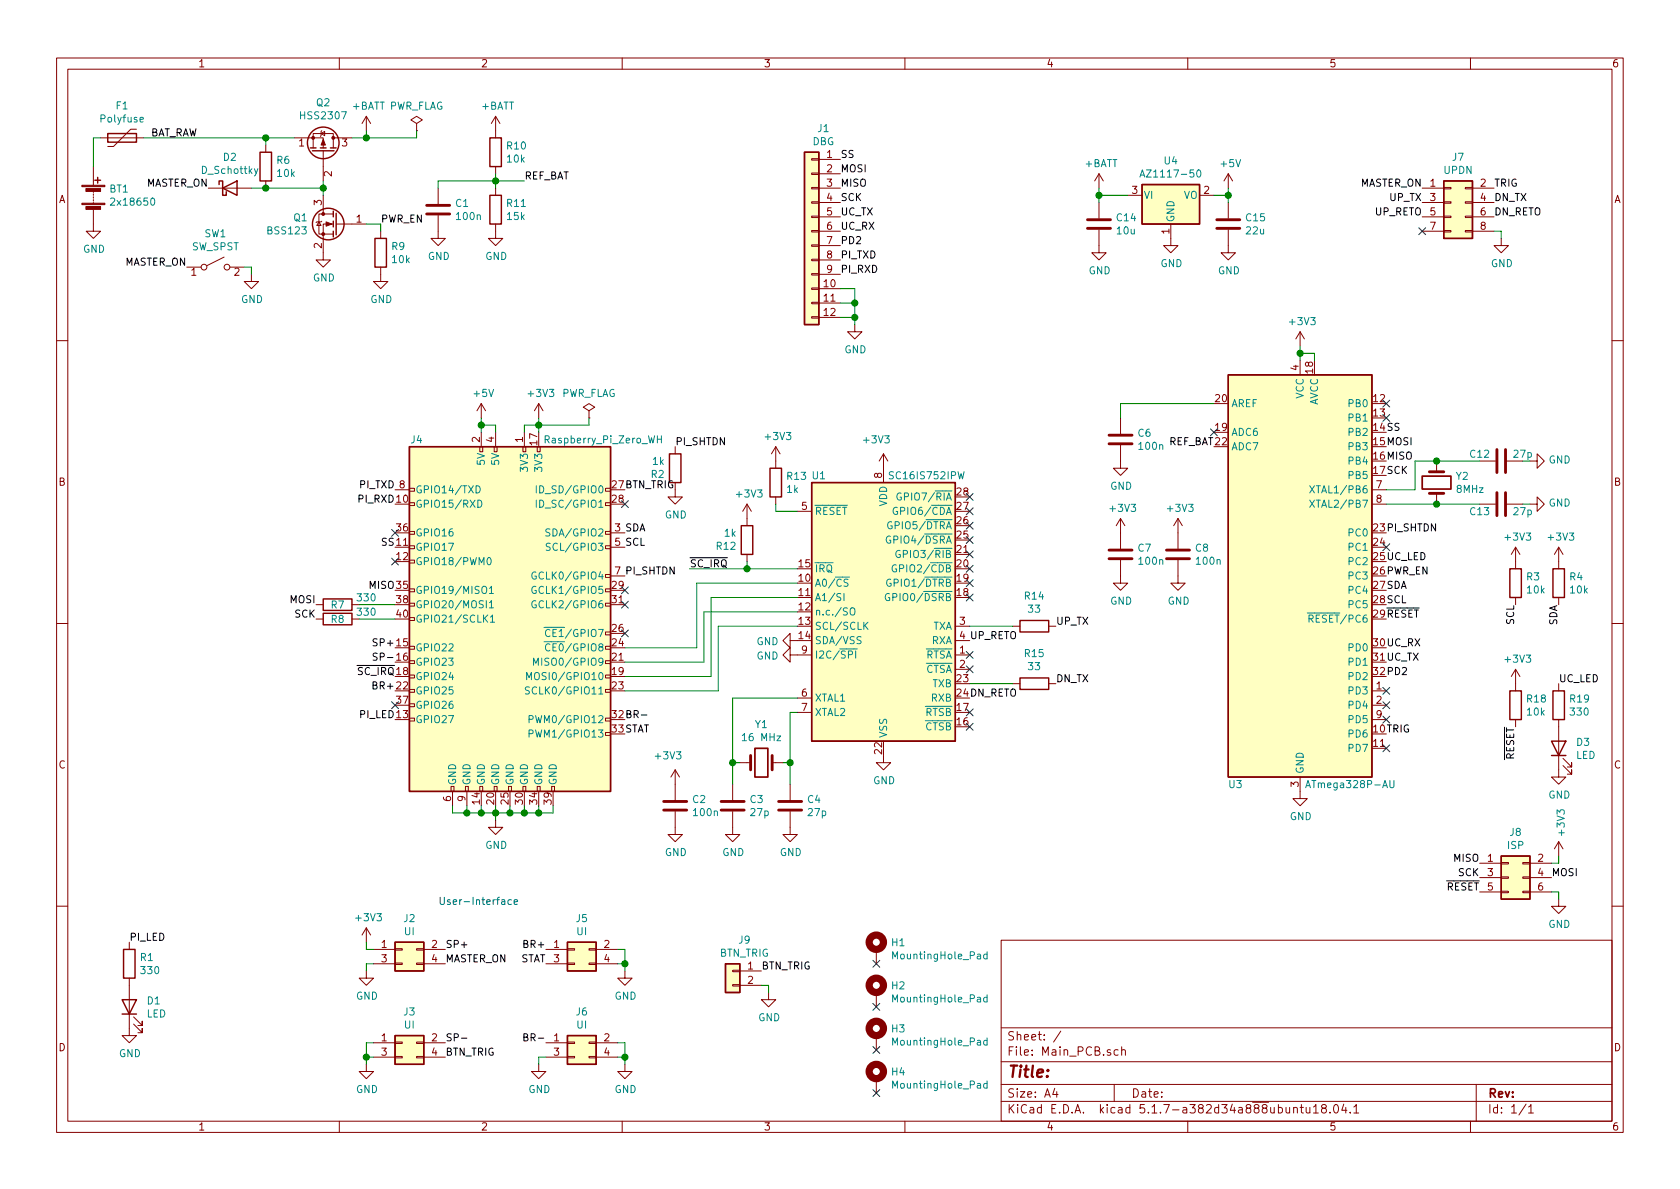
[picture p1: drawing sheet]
<svg xmlns="http://www.w3.org/2000/svg" width="297mm" height="210mm" viewBox="0 0 297 210" stroke-linecap="round" stroke-linejoin="round" font-family="sans-serif">
<g fill="none" stroke="#840000" stroke-width=".18">
<path d="M10 10.3h277v189.9h-277zM12 12.2h273v186.1h-273zM60 10.3v1.9M110 10.3v1.9M160 10.3v1.9M210 10.3v1.9M260 10.3v1.9M16.5 37.1v3.8h1.3l-1.3 1.3-1.3-1.3h1.3M16.5 29.5v3.3M16.5 33.8v.2M16.5 34.3v.2M16.5 34.8v.2"/>
<path d="M16.5 35.3v.3M16.5 35.8v.3M17.8 24.4h7.6M24.1 22.9h-1l-3 3h-1.1M36.8 33.3h7.6M47 25.6v1.3M47 32v1.3M52.1 24.4h5v1.8M55.4 26.2v-2.6h3.5v2.6M56.4 39.2l.4 .7h-.8zM56.8 23.6l.6-.4v.8zM56.9 23.1l-.1 .1v.8l-.2 .1"/>
<path d="M56.9 39.1l-.1 .1h-.8l-.1 .2M57.1 26.7v5.3M57.1 34.5v3.3M58.9 39.6h-1.8v6.4h1.3l-1.3 1.2-1.2-1.2h1.2M58.9 37.8h-2.5v3.6h2.5M58.9 24.4h3.3M59.4 39.6h5.4M64.8 20.6v2.5M64.8 20.6l-.8 1.2M64.8 20.6l.7 1.2M73.7 21.8l1-.6-1-.6-1.1 .6 1.1 .6v1.3M73.7 23.1h.1"/>
<path d="M77.5 38.1v4.1h1.2l-1.2 1.2-1.3-1.2h1.3M77.5 33.3v2.8M87.6 39.6v2.6h1.3l-1.3 1.2-1.2-1.2h1.2M87.6 20.6v3.8M87.6 29.5v1.2M87.6 33.3v1.2M87.6 20.6l-.7 1.2M87.6 20.6l.8 1.2M143.5 38.2h1.3v.3h-1.3zM143.5 35.7h1.3v.2h-1.3zM143.5 33.1h1.3v.3h-1.3zM143.5 30.6h1.3v.3h-1.3z"/>
<path d="M143.5 28.1h1.3v.2h-1.3zM144.8 33.3h3.8M144.8 35.8h3.8M144.8 38.3h3.8M144.8 28.2h3.8M144.8 30.7h3.8M194.3 30.7l-.8 1.3M194.3 30.7v2.6M194.3 35.8v2.8M194.3 30.7l.8 1.3M199.4 34.5h2.5M207 39.6v3.8h1.3l-1.3 1.3-1.3-1.3h1.3"/>
<path d="M212.1 34.5h2.5M217.2 30.7l-.8 1.3M217.2 30.7v2.6M217.2 35.8v2.8M217.2 30.7l.7 1.3M251.5 33.3h3.8M251.5 35.8h3.8M251.5 38.3h3.8M255.3 38.2h1.2v.3h-1.2zM255.3 33.1h1.2v.3h-1.2zM255.3 35.7h1.2v.2h-1.2zM259.1 38.2h1.2v.3h-1.2z"/>
<path d="M259.1 33.1h1.2v.3h-1.2zM259.1 35.7h1.2v.2h-1.2zM260.3 33.3h3.9M260.3 35.8h3.9M260.3 38.3h3.9M33 47.2h2.6M39.6 45.5l-3 1.5M40.6 47.2h2.6M44.4 48.5v1.3h1.3l-1.3 1.2-1.2-1.2h1.2M67.3 47.2v2.6h1.3l-1.3 1.2-1.3-1.2h1.3M67.3 40.9v1.3M143.5 45.8h1.3v.3h-1.3z"/>
<path d="M143.5 48.4h1.3v.2h-1.3zM143.5 50.9h1.3v.3h-1.3zM143.5 53.5h1.3v.2h-1.3zM143.5 56h1.3v.3h-1.3zM143.5 43.3h1.3v.3h-1.3zM143.5 40.8h1.3v.2h-1.3zM144.8 40.9h3.8M144.8 51h3.8M144.8 53.6h3.8M144.8 56.1h3.8M144.8 43.4h3.8M144.8 46h3.8"/>
<path d="M144.8 48.5h3.8M151.1 57.4v1.3h1.3l-1.3 1.2-1.2-1.2h1.2M194.3 40.6v4.1h1.3l-1.3 1.3-1.3-1.3h1.3M217.2 40.6v4.1h1.2l-1.2 1.3-1.3-1.3h1.3M229.9 58.7v2.5M229.9 58.7l-.8 1.2M229.9 58.7l.7 1.2M251.5 40.9h3.8M255.3 40.8h1.2v.2h-1.2zM259.1 40.8h1.2v.2h-1.2zM260.3 40.9h3.9M265.4 42.2v1.2h1.3l-1.3 1.3-1.2-1.3h1.2"/>
<path d="M10 60.2h2M84.8 79h.5v.9h-.5zM85.1 71.4l-.8 1.2M85.1 71.4v2.5M85.1 76.4v2.6M85.1 71.4l.8 1.2M87.4 79h.5v.9h-.5zM87.6 76.4v2.6M92.5 79h.5v.9h-.5zM92.7 76.4v2.6M95 79h.5v.9h-.5zM95.2 71.4l-.7 1.2"/>
<path d="M95.2 71.4v2.5M95.2 71.4l.8 1.2M104.1 72.6l1.1-.6-1.1-.6-1 .6 1 .6v1.3M104.1 73.9h.1M119.4 79v1.3M137.2 79l-.8 1.3M137.2 79v3.8M137.2 79l.7 1.3M198.1 78.7v4.1h1.3l-1.3 1.3-1.3-1.3h1.3M198.1 73.9v2.8M229.9 63.7v2.6M285 60.2h2"/>
<path d="M69.8 86.6h2.6M72.4 99.1h.9v.5h-.9zM72.4 96.5h.9v.5h-.9zM72.4 94h.9v.5h-.9zM72.4 88.9h.9v.5h-.9zM72.4 86.4h.9v.5h-.9zM107.1 96.5h.8v.5h-.8zM107.1 94h.8v.5h-.8zM107.1 88.9h.8v.5h-.8zM107.1 86.4h.8v.5h-.8zM107.9 94.2h2.6M107.9 96.8h2.6"/>
<path d="M119.4 86.6v1.3h1.2l-1.2 1.2-1.3-1.2h1.3M132.1 89.1l-.8 1.3M132.1 89.1v3.9M132.1 98v1.3M132.1 89.1l.7 1.3M137.2 87.9v1.2M141 90.4h2.5M156.2 80.3l-.8 1.2M156.2 80.3v5M156.2 80.3l.8 1.2M198.1 99.1v4h1.3l-1.3 1.3-1.3-1.3h1.3M198.1 91.7v5.3"/>
<path d="M198.1 91.7l-.7 1.3M198.1 91.7l.8 1.3M208.3 99.1v4h1.2l-1.2 1.3-1.3-1.3h1.3M208.3 91.7l-.8 1.3M208.3 91.7v5.3M208.3 91.7l.7 1.3M242.6 86.6h2.5M242.6 89.1h2.5M254 81.5v1.9M254 87.2v1.9M261.6 89.1h2.8M261.6 81.5h2.8"/>
<path d="M266.4 89.1h2.8M266.4 81.5h2.8M268 96.8l-.8 1.2M268 96.8v3.8M268 96.8l.7 1.2M270.5 81.5h1.3v-1.2l1.2 1.2-1.2 1.3v-1.3M270.5 89.1h1.3v-1.2l1.2 1.2-1.2 1.3v-1.3M275.6 96.8v3.8M275.6 96.8l-.8 1.2M275.6 96.8l.8 1.2M10 110.3h2M55.9 109.5h1.2"/>
<path d="M55.9 106.9h1.2M62.2 109.5h1.3M62.2 106.9h1.3M72.4 119.4h.9v.5h-.9zM72.4 116.8h.9v.5h-.9zM72.4 114.3h.9v.5h-.9zM72.4 109.2h.9v.5h-.9zM72.4 106.7h.9v.5h-.9zM72.4 104.1h.9v.5h-.9zM107.1 119.4h.8v.5h-.8zM107.1 116.8h.8v.5h-.8zM107.1 114.3h.8v.5h-.8z"/>
<path d="M107.1 111.8h.8v.5h-.8zM107.1 106.7h.8v.5h-.8zM107.1 104.1h.8v.5h-.8zM107.1 101.6h.8v.5h-.8zM107.9 101.8h2.6M139.7 113.3v-1.3l-1.3 1.3 1.3 1.2v-1.2h1.3M139.7 115.8v-1.3l-1.3 1.3 1.3 1.3v-1.3h3.8M168.9 110.7h2.5M168.9 115.8h2.5M168.9 118.4h2.5M168.9 113.3h2.5M179.1 110.7h1.2"/>
<path d="M185.4 110.7h1.3M268 105.7v1.2M268 118.4v3.8M268 118.4l-.8 1.2M268 118.4l.7 1.2M275.6 105.7v1.2M285 110.3h2M72.4 127h.9v.5h-.9zM72.4 124.5h.9v.5h-.9zM72.4 121.9h.9v.5h-.9zM79.8 139.1h.5v.8h-.5zM80 139.9v2.6"/>
<path d="M82.3 139.1h.5v.8h-.5zM82.5 139.9v2.6M84.8 139.1h.5v.8h-.5zM87.4 139.1h.5v.8h-.5zM89.9 139.1h.5v.8h-.5zM92.5 139.1h.5v.8h-.5zM95 139.1h.5v.8h-.5zM97.5 139.1h.5v.8h-.5zM107.1 129.5h.8v.5h-.8zM107.1 127h.8v.5h-.8zM107.1 121.9h.8v.5h-.8zM119.4 136.1v5.4"/>
<path d="M119.4 136.1l-.8 1.3M119.4 136.1l.7 1.3M129.5 138.7v2.8M130.8 134.9h1.9M136.5 134.9h1.9M139.7 138.7v2.8M141 123.4h2.5M141 126h2.5M156.2 133.6v1.3h1.3l-1.3 1.2-1.3-1.2h1.3M179.1 120.9h1.2M185.4 120.9h1.3M229.9 137.4v3.8h1.2l-1.2 1.3-1.3-1.3h1.3"/>
<path d="M242.6 122.2h2.5M242.6 124.7h2.5M242.6 127.2h2.5M268 127.2v1.3M275.6 127.2v10.2h1.3l-1.3 1.3-1.3-1.3h1.3M275.6 120.9v1.3M276.4 135.4l1.5 1.5v-.8v.8h-.8M276.4 134.1l1.5 1.5v-.7v.7h-.8M87.6 145v1.3h1.3l-1.3 1.3-1.2-1.3h1.2M119.4 143.5v4.1h1.2l-1.2 1.2-1.3-1.2h1.3M129.5 143.5v4.1h1.3l-1.3 1.2-1.2-1.2h1.2M139.7 143.5v4.1h1.3l-1.3 1.2-1.3-1.2h1.3"/>
<path d="M261.6 152.6h3.8M261.6 155.2h3.8M261.6 157.7h3.8M265.4 157.6h1.3v.3h-1.3zM265.4 152.5h1.3v.3h-1.3zM265.4 155.1h1.3v.2h-1.3zM269.2 157.6h1.3v.3h-1.3zM269.2 152.5h1.3v.3h-1.3zM269.2 155.1h1.3v.2h-1.3zM270.5 152.6h3.8M270.5 155.2h3.8M270.5 157.7h3.8"/>
<path d="M275.6 159v1.3h1.3l-1.3 1.2-1.3-1.2h1.3M275.6 148.8v2.6M275.6 148.8l-.8 1.3M275.6 148.8l.8 1.3M10 160.2h2M22.9 173v10.1h1.2l-1.2 1.3-1.3-1.3h1.3M22.9 166.6v1.3M23.6 179.8l1.5 1.6v-.8v.8h-.7M64.8 171.7v1.3h1.2l-1.2 1.2-1.3-1.2h1.3M64.8 164.1l-.8 1.2M64.8 164.1v2.5M64.8 164.1l.7 1.2"/>
<path d="M66 167.9h3.8M66 170.4h3.8M69.8 170.3h1.3v.3h-1.3zM69.8 167.8h1.3v.2h-1.3zM73.7 170.3h1.2v.3h-1.2zM73.7 167.8h1.2v.2h-1.2zM74.9 167.9h3.8M74.9 170.4h3.8M96.5 167.9h3.8M96.5 170.4h3.8M100.3 170.3h1.3v.3h-1.3zM100.3 167.8h1.3v.2h-1.3z"/>
<path d="M104.1 170.3h1.3v.3h-1.3zM104.1 167.8h1.3v.2h-1.3zM105.4 167.9h3.8M105.4 170.4h3.8M110.5 171.7v1.3h1.3l-1.3 1.2-1.3-1.2h1.3M129.5 174.1h1.3v.3h-1.3zM129.5 171.6h1.3v.2h-1.3zM130.8 171.7h3.8M130.8 174.2h3.8M135.9 175.5v1.3h1.3l-1.3 1.2-1.3-1.2h1.3M154.9 167.9v2.5M154.9 175.5v2.5"/>
<path d="M177 166.3h108v32h-108zM285 160.2h2M23.6 181.1l1.5 1.5v-.7v.7h-.7M60 198.3v1.9M64.8 188.2v1.3h1.2l-1.2 1.2-1.3-1.2h1.3M66 184.4h3.8M66 186.9h3.8M69.8 186.8h1.3v.3h-1.3zM69.8 184.3h1.3v.2h-1.3zM73.7 186.8h1.2v.3h-1.2zM73.7 184.3h1.2v.2h-1.2zM74.9 184.4h3.8"/>
<path d="M74.9 186.9h3.8M95.2 188.2v1.3h1.3l-1.3 1.2-1.2-1.2h1.2M96.5 184.4h3.8M96.5 186.9h3.8M100.3 186.8h1.3v.3h-1.3zM100.3 184.3h1.3v.2h-1.3zM104.1 186.8h1.3v.3h-1.3zM104.1 184.3h1.3v.2h-1.3zM105.4 184.4h3.8M105.4 186.9h3.8M110 198.3v1.9M110.5 188.2v1.3h1.3l-1.3 1.2-1.3-1.2h1.3"/>
<path d="M154.9 183.1v2.6M154.9 190.7v2.6M160 198.3v1.9M177 194.8h108M177 191.8h108M177 187.8h108M177 181.8h108M186.5 192.5l-.4 1h1M186.8 193v1M187.6 182.3l-1.3 2M197 191.8v3M197.7 185.7l-.4-.1-.3 .3 .1 .6 .2 .1 .4-.1"/>
<path d="M198.3 185.7h.1a.37 .37 0 0 1 .6 .1v.8M198.3 185.1v1.5M210 198.3v1.9M228.7 196l.1-.1a.37 .37 0 0 1 .6 .1v.8M228.7 195.8v1M229.9 195.8h.6M230.1 195.3v1.3l.4 .2M230.9 195.8v.8a.39 .39 0 0 0 .7 .1M231.6 195.8v1M232.2 195.8l.5-.5v1.5M232.2 196.8h.9M233.9 196l-.2-.3v-.2l.2-.2 .5 .1 .1 .2-.1 .2-.6 .2a.48 .48 0 0 0-.1 .7l.2 .1 .5-.1a.48 .48 0 0 0-.2-.7"/>
<path d="M235.2 196.7v.1M235.9 195.5l.2-.2a.81 .81 0 0 1 .6 .6 .81 .81 0 0 1-.3 .8l-.1 .1a.79 .79 0 0 1-.4-1.3zM237.6 195.2l-.4 1.1h1M237.9 195.8v1M238.7 196.7v.1M239.4 195.8l.4-.5v1.5M239.4 196.8h.8M260 198.3v1.9M261 191.8v6.5M269.8 195.2l-1.2 2M270.3 195.8l.4-.5v1.5M270.3 196.8h.8"/>
<circle cx="36.1" cy="47.2" r=".51"/>
<circle cx="40.1" cy="47.2" r=".51"/>
</g>
<g fill="none" stroke="#840000" stroke-width=".25">
<path d="M16.8 31.9h1M17.3 31.4v1M19 23.6h5.1v1.5h-5.1zM38.7 32.6v-.6h.7v2.5h.6v-.6M39.4 33.3l2.5-1.3v2.5zM46 26.9h2v5.1h-2zM54.9 26.2h1M55.2 26.7h3.9M56.6 26.2h1.1M58.4 26.2h1M58.9 37.3v1M58.9 39.1v1"/>
<path d="M59.4 37.7v3.8M86.6 24.4h2v5.1h-2zM86.6 34.5h2v5.1h-2zM142.2 26.9h2.6v30.5h-2.6zM201.9 32.6h10.2v7h-10.2zM255.3 32h5v10.2h-5zM58.9 40.9v1M66.3 42.2h2v5h-2zM72.4 79h35.5v60.9h-35.5zM217.2 66.3h25.4v71.1h-25.4zM118.4 80.3h2v5h-2zM131.1 93h2v5h-2z"/>
<path d="M136.1 82.8h2.1v5.1h-2.1zM143.5 85.3h25.4v45.8h-25.4zM57.1 108.5h5.1v2h-5.1zM57.1 105.9h5.1v2h-5.1zM180.3 119.9h5.1v2h-5.1zM180.3 109.7h5.1v2.1h-5.1zM267 100.6h2v5.1h-2zM274.6 100.6h2v5.1h-2zM267 122.2h2v5h-2zM274.3 131.1h2.6l-1.3 2.5zM274.3 133.6h2.6M274.6 122.2h2v5h-2z"/>
<path d="M265.4 151.4h5.1v7.6h-5.1zM21.6 176.8h2.5l-1.2 2.5zM21.6 179.3h2.5M21.8 167.9h2.1v5.1h-2.1zM69.8 166.6h5.1v5.1h-5.1zM100.3 166.6h5.1v5.1h-5.1zM128.3 170.4h2.5v5.1h-2.5zM69.8 183.1h5.1v5.1h-5.1zM100.3 183.1h5.1v5.1h-5.1z"/>
<circle cx="57.1" cy="25.3" r="2.79"/>
<circle cx="58" cy="39.6" r="2.79"/>
</g>
<g fill="none" stroke="#840000" stroke-width=".51">
<path d="M75.4 37.8h4.1M75.4 36.3h4.1M192.3 38.9h4M215.1 38.9h4.1M192.3 40.4h4M215.1 40.4h4.1M196.1 78.5h4.1M196.1 77h4.1M264.7 79.5v4.1M266.2 79.5v4.1M196.1 98.8h4.1M196.1 97.3h4.1"/>
<path d="M206.2 98.8h4.1M206.2 97.3h4.1M252.7 83.4h2.6M252.7 87.2h2.6M264.7 87.1v4.1M266.2 87.1v4.1M132.7 133.6v2.5M136.5 133.6v2.5M117.3 143.3h4.1M117.3 141.7h4.1M127.5 143.3h4.1M127.5 141.7h4.1"/>
<path d="M137.7 143.3h4M137.7 141.7h4"/>
</g>
<path d="M251.5 84.2h5v2.3h-5zM133.5 132.3h2.3v5.1h-2.3z" fill="none" stroke="#840000" stroke-width=".3"/>
<g fill="#ffffc2" stroke="#ffffc2" stroke-width=".18">
<path d="M265.4 151.4h5.1v7.6h-5.1z"/>
<path d="M100.3 166.6h5.1v5.1h-5.1z"/>
<path d="M100.3 183.1h5.1v5.1h-5.1z"/>
<path d="M217.2 66.3h25.4v71.1h-25.4z"/>
<path d="M255.3 32h5v10.2h-5z"/>
<path d="M69.8 166.6h5.1v5.1h-5.1z"/>
<path d="M69.8 183.1h5.1v5.1h-5.1z"/>
<path d="M142.2 26.9h2.6v30.5h-2.6z"/>
<path d="M72.4 79h35.5v60.9h-35.5z"/>
<path d="M128.3 170.4h2.5v5.1h-2.5z"/>
<path d="M201.9 32.6h10.2v7h-10.2z"/>
<path d="M143.5 85.3h25.4v45.8h-25.4z"/>
</g>
<g fill="none" stroke="#840000" stroke-width="1.3">
<circle cx="154.9" cy="174.2" r="1.27"/>
<circle cx="154.9" cy="166.6" r="1.27"/>
<circle cx="154.9" cy="189.5" r="1.27"/>
<circle cx="154.9" cy="181.9" r="1.27"/>
</g>
<g fill="none" stroke="#008484" stroke-width=".18">
<path d="M24.8 21.2l.5-.1v-.3l-.4-.1-.1 .2v.6h.5M45.6 29.8l-.4 1.2-.2 .1M201.5 31.3l.5-1.3 .4 1.3M201.7 31h.6M211.7 30.2l.2-.2a.67 .67 0 0 1 .4 .7 .67 .67 0 0 1-.4 .6l-.3-.5zM116.2 77.7h.7M116.9 77.1v1.2M84.2 85.9a.64 .64 0 0 1 .7 .6 .64 .64 0 0 1-.7 .7zM84.5 88.4a.64 .64 0 0 1 .7 .7 .64 .64 0 0 1-.7 .6zM86.3 98.7l.1-.1a.67 .67 0 0 1 .5 .6 .67 .67 0 0 1-.5 .7 .83 .83 0 0 1-.1-1.2zM94.8 85.9v1.3M94.8 88.4v1.3"/>
<path d="M97.2 93.6l-.5-.1-.2 .3 .1 .3 .6 .2v.4l-.2 .1-.5-.1M97.3 96.1h-.5l-.2 .1v.3l.6 .3 .1 .3-.2 .2h-.5M157.4 94.9a.59 .59 0 0 0-.7 .5 .59 .59 0 0 0 .7 .6l.1-.5h-.2M157.7 92.3a.59 .59 0 0 0-.8 .6 .59 .59 0 0 0 .8 .6v-.5h-.2M158.4 99.9a.59 .59 0 0 0-.7 .6 .59 .59 0 0 0 .7 .6l.1-.5h-.2M158.6 89.8a.59 .59 0 0 0-.7 .6 .59 .59 0 0 0 .7 .5l.1-.5h-.3M159.1 97.4a.59 .59 0 0 0-.7 .6 .59 .59 0 0 0 .7 .5l.1-.4h-.3M159.3 87.2a.59 .59 0 0 0-.7 .6 .59 .59 0 0 0 .7 .6l.1-.5h-.3M231.6 85.9l.8 1.3M231.6 88.4l.8 1.3M232.4 85.9l-.8 1.3M232.4 88.4l-.8 1.3"/>
<path d="M85.7 109.3l.5 .7M86.2 108.8l-.7 .7M86.5 104l.4-.3v1.2M86.5 106.6l.4-.4v1.3M86.5 104.9h.7M86.5 107.5h.7M86.7 109.1l.4-.3v1.2M86.7 110h.8M94.3 117.6v-1.2l.4 .9 .5-.9v1.2M94.7 103.8a.59 .59 0 0 0-.7 .5 .59 .59 0 0 0 .7 .6l.1-.5h-.2M94.7 106.3a.59 .59 0 0 0-.7 .6 .59 .59 0 0 0 .7 .5l.1-.4h-.2M94.7 101.2a.59 .59 0 0 0-.7 .6 .59 .59 0 0 0 .7 .6l.1-.5h-.2"/>
<path d="M96.2 113.5h1.3M96.2 110.9h1.3M97.2 114a.6 .6 0 0 0-.8 .4 .6 .6 0 0 0 .6 .7l.2-.1M97.2 111.4a.6 .6 0 0 0-.8 .4 .6 .6 0 0 0 .6 .8l.2-.2M149 102.1h1.2M149.2 104.9v1.3M149.7 114.8h1.9M149.9 102.5l-.4-.1-.2 .1v.4l.5 .2 .1 .3-.2 .3-.5-.1M150 115.8l.6-.1 .1-.5-.2-.1h-.5v1.3M150.4 107.7a.45 .45 0 0 1 .7 0 .88 .88 0 0 1-.2 1.1l-.4-.1a1.07 1.07 0 0 1-.1-1zM151.3 115.1v1.3M152.2 112.6h-.4l-.3 .2 .1 .3 .6 .3v.3l-.2 .1h-.5"/>
<path d="M152.9 110.6l.6 .7M153.5 110l-.8 .8M157.3 105a.59 .59 0 0 0-.8 .6 .59 .59 0 0 0 .8 .6v-.5h-.2M157.5 102.5a.59 .59 0 0 0-.7 .6 .59 .59 0 0 0 .7 .5l.1-.5h-.3M231.1 108.4h1.3M231.4 109.4h.7l.1-.2-.1-.3-.2-.1h-.5v1.2M231.7 109.4l.5 .6M93.1 120.2v-1.3l.4 .9 .5-.9v1.3M93.5 127.2l.7-.1v-.4l-.2-.2h-.5v1.3M93.5 129.7h.7v-.5l-.2-.1h-.5v1.2M93.6 121.5h-.5l-.2 .1 .1 .4 .5 .2 .1 .3-.2 .2h-.5M230.9 139.3l.4-1.3 .4 1.3"/>
<path d="M231 138.9h.6M245.7 138v1.1l.3 .2h.2l.3-.2v-1.1M174.5 176.4l-.3-.1-.3 .3 .1 .5h.5M174.5 168.8l-.3-.1-.3 .3 .1 .5h.5M174.5 168.3v1.3M174.5 175.9v1.3M174.5 184h-.3l-.3 .2 .1 .6h.5M174.5 191.6h-.3l-.3 .2 .1 .6h.5M174.5 183.5v1.3M174.5 191.2v1.2"/>
</g>
<g fill="#840000" stroke="#840000" stroke-width=".18">
<path d="M57.1 24.6l.4 1h-.7z"/>
<path d="M57.7 39.2l1 .4-1 .4z"/>
<path d="M14.5 35.9h4v.3h-4z"/>
<path d="M14.5 32.8h4v.2h-4z"/>
<path d="M15.2 36.5h2.6v.5h-2.6z"/>
<path d="M15.2 33.3h2.6v.6h-2.6z"/>
<circle cx="55.4" cy="24.4" r=".25"/>
<circle cx="58.9" cy="24.4" r=".25"/>
<circle cx="57.1" cy="41.4" r=".25"/>
<circle cx="57.1" cy="37.8" r=".25"/>
</g>
<g fill="none" stroke="#008400" stroke-width=".18">
<path d="M17.8 24.4h-1.3v5.1M25.4 24.4h26.7M44.4 33.3h12.7M47 24.4v1.2M57.1 32v2.5M64.8 39.6h2.5v1.3M64.8 23.1v1.3M73.7 23.1v1.3h-11.5M87.6 30.7v2.6M92.7 32h-15.2v1.3M194.3 33.3v2.5M194.3 34.5h5.1"/>
<path d="M214.6 34.5h2.6M217.2 33.3v2.5M43.2 47.2h1.2v1.3M148.6 53.6h2.5M148.6 51h2.5v6.4M148.6 56.1h2.5M264.2 40.9h1.2v1.3M85.1 73.9v2.5M85.1 75.2h2.5v1.2M95.2 73.9v2.5M104.1 73.9v1.3h-11.4v1.2M214.6 71.4h-16.5v2.5"/>
<path d="M229.9 62.5h2.5v1.2M229.9 61.2v2.5M132.1 99.3v1.3M137.2 89.1v1.3h3.8M245.1 89.1h16.5M261.6 81.5h-11.4v5.1h-5.1M269.2 89.1h1.3M63.5 106.9h6.3M63.5 109.5h6.3M121.9 100.6h19.1M141 110.7h-14v11.5h-16.5M141 105.7h-15.3v13.9h-15.2"/>
<path d="M141 108.2h-16.5v8.9h-14M141 103.1h-17.8v11.4h-12.7M171.4 110.7h7.7M129.5 134.9h1.3M138.4 134.9h1.3M141 123.4h-11.5v15.3M141 126h-1.3v12.7M171.4 120.9h7.7M80 142.5v1.3h17.8v-1.3M82.5 142.5v1.3M85.1 142.5v1.3M87.6 142.5v2.5"/>
<path d="M90.2 142.5v1.3M92.7 142.5v1.3M95.2 142.5v1.3M274.3 157.7h1.3v1.3M275.6 151.4v1.2h-1.3M64.8 166.6v1.3h1.2M66 170.4h-1.2v1.3M109.2 167.9h1.3v3.8M109.2 170.4h1.3M134.6 174.2h1.3v1.3M64.8 186.9h1.2M66 184.4h-1.2v3.8"/>
<path d="M96.5 186.9h-1.3v1.3M109.2 184.4h1.3v3.8M109.2 186.9h1.3"/>
</g>
<path d="M66.7 115.6l-.5-.1-.2 .1 .1 .4 .5 .3 .1 .2-.3 .3-.4-.1M113.4 126.4h1M81.6 183.6h.9M92.6 183.4h.6l.1-.2-.1-.3-.6-.1v1.3h.5l.2-.2v-.3l-.3-.2" fill="none" stroke="#000" stroke-width=".18"/>
<path d="M88.7 159.2h.5l.1 .7M89.3 159.4l-.5 .1-.1 .1v.3h.6M90.4 159.2l-.4-.1-.2 .2 .1 .6h.5M90.9 159.5l.6-.1-.1-.2-.3-.1-.2 .2 .1 .6h.4" fill="none" stroke="#0000c2" stroke-width=".18"/>
<g fill="#008400" stroke="#008400" stroke-width=".25">
<circle cx="90.2" cy="143.8" r=".51"/>
<circle cx="254" cy="89.1" r=".51"/>
<circle cx="110.5" cy="186.9" r=".51"/>
<circle cx="95.3" cy="75.2" r=".51"/>
<circle cx="85.1" cy="143.8" r=".51"/>
<circle cx="82.6" cy="143.8" r=".51"/>
<circle cx="85.1" cy="75.2" r=".51"/>
<circle cx="57.2" cy="33.3" r=".51"/>
<circle cx="64.8" cy="24.4" r=".51"/>
<circle cx="132.1" cy="100.6" r=".51"/>
<circle cx="217.2" cy="34.5" r=".51"/>
<circle cx="92.7" cy="143.8" r=".51"/>
<circle cx="194.3" cy="34.5" r=".51"/>
<circle cx="95.3" cy="143.8" r=".51"/>
<circle cx="47" cy="24.4" r=".51"/>
<circle cx="87.6" cy="143.8" r=".51"/>
<circle cx="87.6" cy="32" r=".51"/>
<circle cx="151.1" cy="53.6" r=".51"/>
<circle cx="151.1" cy="56.1" r=".51"/>
<circle cx="254" cy="81.5" r=".51"/>
<circle cx="47" cy="33.3" r=".51"/>
<circle cx="139.7" cy="134.9" r=".51"/>
<circle cx="129.5" cy="134.9" r=".51"/>
<circle cx="110.5" cy="170.4" r=".51"/>
<circle cx="229.9" cy="62.5" r=".51"/>
<circle cx="64.8" cy="186.9" r=".51"/>
</g>
<g fill="none" stroke="#000084" stroke-width=".18">
<path d="M250.9 40.3l1.2 1.2M252.1 40.3l-1.2 1.2M214 75.8l1.2 1.3M215.2 75.8l-1.2 1.3M244.5 70.8l1.2 1.2M244.5 73.3l1.2 1.2M245.7 70.8l-1.2 1.2M245.7 73.3l-1.2 1.2M69.2 98.7l1.3 1.2M69.2 93.6l1.3 1.2M70.5 98.7l-1.3 1.2M70.5 93.6l-1.3 1.2"/>
<path d="M109.9 88.5l1.2 1.3M111.1 88.5l-1.2 1.3M170.8 92.3l1.3 1.3M170.8 94.9l1.3 1.2M170.8 97.4l1.3 1.2M170.8 100l1.3 1.2M170.8 87.3l1.3 1.2M170.8 89.8l1.3 1.2M172.1 92.3l-1.3 1.3M172.1 94.9l-1.3 1.2M172.1 97.4l-1.3 1.2M172.1 100l-1.3 1.2"/>
<path d="M172.1 87.3l-1.3 1.2M172.1 89.8l-1.3 1.2M244.5 96.2l1.2 1.2M245.7 96.2l-1.2 1.2M109.9 106.3l1.2 1.2M109.9 103.8l1.2 1.2M109.9 111.4l1.2 1.2M111.1 106.3l-1.2 1.2M111.1 103.8l-1.2 1.2M111.1 111.4l-1.2 1.2M170.8 117.7l1.3 1.3M170.8 115.2l1.3 1.2"/>
<path d="M170.8 105l1.3 1.3M170.8 102.5l1.3 1.2M172.1 117.7l-1.3 1.3M172.1 115.2l-1.3 1.2M172.1 105l-1.3 1.3M172.1 102.5l-1.3 1.2M69.2 124.1l1.3 1.2M70.5 124.1l-1.3 1.2M170.8 125.4l1.3 1.2M170.8 127.9l1.3 1.2M172.1 125.4l-1.3 1.2M172.1 127.9l-1.3 1.2"/>
<path d="M244.5 124.1l1.2 1.2M244.5 126.6l1.2 1.3M244.5 131.7l1.2 1.2M244.5 121.6l1.2 1.2M245.7 124.1l-1.2 1.2M245.7 126.6l-1.2 1.3M245.7 131.7l-1.2 1.2M245.7 121.6l-1.2 1.2M154.3 169.8l1.2 1.2M154.3 177.4l1.2 1.3M155.5 169.8l-1.2 1.2M155.5 177.4l-1.2 1.3"/>
<path d="M154.3 185.1l1.2 1.2M154.3 192.7l1.2 1.2M155.5 185.1l-1.2 1.2M155.5 192.7l-1.2 1.2"/>
</g>
<text font-size="2.8" fill="#840000" x="178" y="190.5">Title:</text>
<g font-size="2.1" fill="#840000">
<text x="178" y="184">Sheet: /</text>
<text x="178" y="186.7">File: Main_PCB.sch</text>
<text x="178" y="196.9">KiCad E.D.A. kicad 5.1.7-a382d34a888ubuntu18.04.1</text>
<text x="178" y="194.1">Size: A4</text>
<text x="200" y="194.1">Date:</text>
<text x="263" y="194.1">Rev:</text>
<text x="263" y="196.9">Id: 1/1</text>
</g>
<g font-size="1.8" fill="#840000">
<text x="35" y="11.9">1</text>
<text x="85" y="11.9">2</text>
<text x="135" y="11.9">3</text>
<text x="185" y="11.9">4</text>
<text x="235" y="11.9">5</text>
<text x="285" y="11.9">6</text>
<text x="52.9" y="25.9">1</text>
<text x="60.5" y="25.9">3</text>
<text x="146.2" y="27.9">1</text>
<text x="10.4" y="35.9">A</text>
<text x="58.7" y="31.2" transform="rotate(-90 58.7 31.2)">2</text>
<text x="146.2" y="30.5">2</text>
<text x="146.2" y="33">3</text>
<text x="146.2" y="35.6">4</text>
<text x="200.2" y="34.3">3</text>
<text x="212.9" y="34.3">2</text>
<text x="252.9" y="33">1</text>
<text x="252.9" y="35.6">3</text>
<text x="261.8" y="33">2</text>
<text x="261.8" y="35.6">4</text>
<text x="285.4" y="35.9">A</text>
<text x="56.9" y="36.3" transform="rotate(-90 56.9 36.3)">3</text>
<text x="63" y="39.4">1</text>
<text x="146.2" y="38.1">5</text>
<text x="146.2" y="40.6">6</text>
<text x="206.8" y="41.4" transform="rotate(-90 206.8 41.4)">1</text>
<text x="252.9" y="38.1">5</text>
<text x="252.9" y="40.6">7</text>
<text x="261.8" y="38.1">6</text>
<text x="261.8" y="40.6">8</text>
<text x="56.9" y="43.9" transform="rotate(-90 56.9 43.9)">2</text>
<text x="146.2" y="43.2">7</text>
<text x="146.2" y="45.7">8</text>
<text x="33.8" y="48.8">1</text>
<text x="41.4" y="48.8">2</text>
<text x="145.7" y="50.8">10</text>
<text x="145.7" y="53.3">11</text>
<text x="146.2" y="48.3">9</text>
<text x="145.7" y="55.9">12</text>
<text x="229.6" y="65.5" transform="rotate(-90 229.6 65.5)">4</text>
<text x="232.2" y="66" transform="rotate(-90 232.2 66)">18</text>
<text x="214.9" y="71.1">20</text>
<text x="242.9" y="71.1">12</text>
<text x="214.9" y="76.2">19</text>
<text x="242.9" y="73.7">13</text>
<text x="84.8" y="78.2" transform="rotate(-90 84.8 78.2)">2</text>
<text x="87.4" y="78.2" transform="rotate(-90 87.4 78.2)">4</text>
<text x="92.5" y="78.2" transform="rotate(-90 92.5 78.2)">1</text>
<text x="95" y="78.7" transform="rotate(-90 95 78.7)">17</text>
<text x="10.4" y="85.9">B</text>
<text x="108.3" y="88.9">28</text>
<text x="156" y="84.6" transform="rotate(-90 156 84.6)">8</text>
<text x="169.2" y="87.6">28</text>
<text x="243.4" y="86.4">7</text>
<text x="243.4" y="88.9">8</text>
<text x="285.4" y="85.9">B</text>
<text x="70.2" y="94">36</text>
<text x="141.8" y="90.2">5</text>
<text x="169.2" y="95.2">25</text>
<text x="169.2" y="92.7">26</text>
<text x="169.2" y="90.2">27</text>
<text x="70.2" y="99.1">12</text>
<text x="141.3" y="100.3">15</text>
<text x="169.2" y="100.3">20</text>
<text x="169.2" y="97.8">21</text>
<text x="242.9" y="96.5">24</text>
<text x="70.2" y="106.7">38</text>
<text x="108.3" y="104.1">29</text>
<text x="108.3" y="106.7">31</text>
<text x="141.3" y="102.9">10</text>
<text x="141.3" y="105.4">11</text>
<text x="141.3" y="107.9">12</text>
<text x="169.2" y="105.4">18</text>
<text x="169.2" y="102.9">19</text>
<text x="70.2" y="109.2">40</text>
<text x="108.3" y="111.8">26</text>
<text x="141.3" y="110.5">13</text>
<text x="141.3" y="113">14</text>
<text x="169.7" y="110.5">3</text>
<text x="108.3" y="119.4">19</text>
<text x="108.3" y="116.8">21</text>
<text x="108.3" y="114.3">24</text>
<text x="141.8" y="115.6">9</text>
<text x="169.7" y="115.6">1</text>
<text x="169.7" y="118.1">2</text>
<text x="70.2" y="124.5">37</text>
<text x="108.3" y="121.9">23</text>
<text x="141.8" y="123.2">6</text>
<text x="141.8" y="125.7">7</text>
<text x="169.2" y="125.7">17</text>
<text x="169.2" y="120.6">23</text>
<text x="243.4" y="121.9">1</text>
<text x="243.4" y="124.5">2</text>
<text x="169.2" y="128.3">16</text>
<text x="243.4" y="127">9</text>
<text x="10.4" y="135.9">C</text>
<text x="156" y="133.3" transform="rotate(-90 156 133.3)">22</text>
<text x="242.9" y="132.1">11</text>
<text x="285.4" y="135.9">C</text>
<text x="79.8" y="141.7" transform="rotate(-90 79.8 141.7)">6</text>
<text x="82.3" y="141.7" transform="rotate(-90 82.3 141.7)">9</text>
<text x="84.8" y="142.2" transform="rotate(-90 84.8 142.2)">14</text>
<text x="87.4" y="142.2" transform="rotate(-90 87.4 142.2)">20</text>
<text x="89.9" y="142.2" transform="rotate(-90 89.9 142.2)">25</text>
<text x="92.5" y="142.2" transform="rotate(-90 92.5 142.2)">30</text>
<text x="95" y="142.2" transform="rotate(-90 95 142.2)">34</text>
<text x="97.5" y="142.2" transform="rotate(-90 97.5 142.2)">39</text>
<text x="229.6" y="139.2" transform="rotate(-90 229.6 139.2)">3</text>
<text x="263" y="152.4">1</text>
<text x="263" y="154.9">3</text>
<text x="271.9" y="152.4">2</text>
<text x="271.9" y="154.9">4</text>
<text x="263" y="157.5">5</text>
<text x="271.9" y="157.5">6</text>
<text x="67.5" y="167.6">1</text>
<text x="76.4" y="167.6">2</text>
<text x="97.9" y="167.6">1</text>
<text x="106.8" y="167.6">2</text>
<text x="67.5" y="170.2">3</text>
<text x="76.4" y="170.2">4</text>
<text x="97.9" y="170.2">3</text>
<text x="106.8" y="170.2">4</text>
<text x="132.2" y="171.4">1</text>
<text x="132.2" y="174">2</text>
<text x="10.4" y="185.9">D</text>
<text x="67.5" y="184.1">1</text>
<text x="76.4" y="184.1">2</text>
<text x="97.9" y="184.1">1</text>
<text x="106.8" y="184.1">2</text>
<text x="285.4" y="185.9">D</text>
<text x="67.5" y="186.7">3</text>
<text x="76.4" y="186.7">4</text>
<text x="97.9" y="186.7">3</text>
<text x="106.8" y="186.7">4</text>
<text x="35" y="199.9">1</text>
<text x="85" y="199.9">2</text>
<text x="135" y="199.9">3</text>
<text x="185" y="199.9">4</text>
<text x="235" y="199.9">5</text>
<text x="285" y="199.9">6</text>
</g>
<g font-size="1.8" fill="#008484">
<text x="17.9" y="21.7">Polyfuse</text>
<text x="20.6" y="19.3">F1</text>
<text x="53.4" y="21.1">HSS2307</text>
<text x="56" y="18.8">Q2</text>
<text x="62.3" y="19.4">+BATT PWR_FLAG</text>
<text x="85.1" y="19.4">+BATT</text>
<text x="144.6" y="23.4">J1</text>
<text x="39.5" y="28.4">D2</text>
<text x="49" y="29">R6</text>
<text x="89.7" y="26.4">R10</text>
<text x="89.7" y="28.7">10k</text>
<text x="143.6" y="25.7">DBG</text>
<text x="191.8" y="29.6">+BATT</text>
<text x="205.9" y="29.1">U4</text>
<text x="216" y="29.6">+5V</text>
<text x="256.8" y="28.4">J7</text>
<text x="19.4" y="34.1">BT1</text>
<text x="35.8" y="30.8">D_Schottky</text>
<text x="49.1" y="31.3">10k</text>
<text x="202.2" y="35.2">VI</text>
<text x="202.6" y="31.4">AZ1117-50</text>
<text x="209.3" y="35.2">VO</text>
<text x="255.3" y="30.8">UPDN</text>
<text x="20" y="36.4">2x18650</text>
<text x="36.2" y="42">SW1</text>
<text x="47.5" y="41.4">BSS123</text>
<text x="52" y="39.1">Q1</text>
<text x="80.6" y="36.6">C1</text>
<text x="80.8" y="38.9">100n</text>
<text x="89.7" y="36.6">R11</text>
<text x="89.7" y="38.9">15k</text>
<text x="197.5" y="39.1">C14</text>
<text x="197.6" y="41.4">10u</text>
<text x="207.6" y="39.4" transform="rotate(-90 207.6 39.4)">GND</text>
<text x="220.4" y="39.1">C15</text>
<text x="220.4" y="41.4">22u</text>
<text x="14.7" y="44.7">GND</text>
<text x="33.9" y="44.3">SW_SPST</text>
<text x="69.3" y="44.2">R9</text>
<text x="69.4" y="46.5">10k</text>
<text x="75.6" y="46">GND</text>
<text x="85.8" y="46">GND</text>
<text x="205.2" y="47.2">GND</text>
<text x="263.6" y="47.2">GND</text>
<text x="42.6" y="53.6">GND</text>
<text x="55.3" y="49.8">GND</text>
<text x="65.5" y="53.6">GND</text>
<text x="192.5" y="48.5">GND</text>
<text x="215.3" y="48.5">GND</text>
<text x="228.2" y="57.5">+3V3</text>
<text x="149.3" y="62.5">GND</text>
<text x="83.9" y="70.2">+5V</text>
<text x="93.5" y="70.2">+3V3</text>
<text x="99.2" y="70.2">PWR_FLAG</text>
<text x="230.5" y="70.5" transform="rotate(-90 230.5 70.5)">VCC</text>
<text x="233" y="71.8" transform="rotate(-90 233 71.8)">AVCC</text>
<text x="135.5" y="77.8">+3V3</text>
<text x="201.2" y="77.2">C6</text>
<text x="217.7" y="77.1">ADC6</text>
<text x="217.7" y="72">AREF</text>
<text x="238.6" y="72">PB0</text>
<text x="238.6" y="74.5">PB1</text>
<text x="238.6" y="77.1">PB2</text>
<text x="72.7" y="78.4">J4</text>
<text x="85.7" y="82.2" transform="rotate(-90 85.7 82.2)">5V</text>
<text x="88.3" y="82.2" transform="rotate(-90 88.3 82.2)">5V</text>
<text x="93.3" y="83.2" transform="rotate(-90 93.3 83.2)">3V3</text>
<text x="95.9" y="83.2" transform="rotate(-90 95.9 83.2)">3V3</text>
<text x="96.6" y="78.4">Raspberry_Pi_Zero_WH</text>
<text x="115.4" y="82.2">1k</text>
<text x="152.9" y="78.4">+3V3</text>
<text x="201.5" y="79.5">100n</text>
<text x="217.7" y="79.6">ADC7</text>
<text x="238.6" y="79.6">PB3</text>
<text x="238.6" y="82.2">PB4</text>
<text x="260" y="80.9">C12</text>
<text x="273.8" y="82">GND</text>
<text x="73.4" y="89.8">GPIO15/RXD</text>
<text x="73.4" y="87.2">GPIO14/TXD</text>
<text x="95.8" y="87.2">ID_SD/GPIO0</text>
<text x="95.8" y="89.8">ID_SC/GPIO1</text>
<text x="130.4" y="88">+3V3</text>
<text x="139.2" y="87.2">1k</text>
<text x="139.2" y="84.9">R13 U1</text>
<text x="156.8" y="89.6" transform="rotate(-90 156.8 89.6)">VDD</text>
<text x="157.6" y="84.8">SC16IS752IPW</text>
<text x="159.5" y="88.5">GPIO7/RIA</text>
<text x="196.3" y="86.6">GND</text>
<text x="232.5" y="87.2">XTAL1/PB6</text>
<text x="232.5" y="89.8">XTAL2/PB7</text>
<text x="238.6" y="84.7">PB5</text>
<text x="257.5" y="84.9">Y2</text>
<text x="257.6" y="87.2">8MHz</text>
<text x="273.8" y="89.6">GND</text>
<text x="73.4" y="94.9">GPIO16</text>
<text x="97.3" y="94.9">SDA/GPIO2</text>
<text x="117.6" y="91.7">GND</text>
<text x="128.1" y="94.9">1k</text>
<text x="144" y="91.1">RESET</text>
<text x="157.6" y="93.6">GPIO5/DTRA</text>
<text x="158.7" y="91.1">GPIO6/CDA</text>
<text x="196.4" y="90.5">+3V3</text>
<text x="206.6" y="90.5">+3V3</text>
<text x="238.6" y="94.9">PC0</text>
<text x="260" y="91.1">C13</text>
<text x="266.3" y="95.6">+3V3</text>
<text x="267.7" y="91.1">27p</text>
<text x="273.9" y="95.6">+3V3</text>
<text x="73.4" y="97.4">GPIO17</text>
<text x="73.4" y="99.9">GPIO18/PWM0</text>
<text x="97.5" y="97.4">SCL/GPIO3</text>
<text x="126.7" y="97.2">R12</text>
<text x="144" y="101.2">IRQ</text>
<text x="157.5" y="96.1">GPIO4/DSRA</text>
<text x="158.7" y="101.2">GPIO2/CDB</text>
<text x="159.5" y="98.7">GPIO3/RIB</text>
<text x="201.2" y="97.6">C7</text>
<text x="201.5" y="99.9">100n</text>
<text x="211.4" y="97.6">C8</text>
<text x="211.7" y="99.9">100n</text>
<text x="238.6" y="97.4">PC1</text>
<text x="238.6" y="99.9">PC2</text>
<text x="58.6" y="107.6">R7</text>
<text x="63.3" y="106.3">330</text>
<text x="73.4" y="105">GPIO19/MISO1</text>
<text x="73.4" y="107.6">GPIO20/MOSI1</text>
<text x="95" y="105">GCLK1/GPIO5</text>
<text x="95" y="107.6">GCLK2/GPIO6</text>
<text x="95" y="102.5">GCLK0/GPIO4</text>
<text x="144" y="103.8">A0/CS</text>
<text x="144" y="106.3">A1/SI</text>
<text x="157.5" y="106.3">GPIO0/DSRB</text>
<text x="157.6" y="103.8">GPIO1/DTRB</text>
<text x="181.2" y="106">R14</text>
<text x="196.3" y="106.9">GND</text>
<text x="206.5" y="106.9">GND</text>
<text x="238.6" y="102.5">PC3</text>
<text x="238.6" y="105">PC4</text>
<text x="238.6" y="107.6">PC5</text>
<text x="270" y="102.6">R3</text>
<text x="270.1" y="104.9">10k</text>
<text x="277.6" y="102.6">R4</text>
<text x="277.7" y="104.9">10k</text>
<text x="58.6" y="110.2">R8</text>
<text x="63.3" y="108.9">330</text>
<text x="73.4" y="110.1">GPIO21/SCLK1</text>
<text x="97.6" y="112.6">CE1/GPIO7</text>
<text x="144" y="108.8">n.c./SO</text>
<text x="144" y="111.4">SCL/SCLK</text>
<text x="144" y="113.9">SDA/VSS</text>
<text x="164.7" y="113.9">RXA</text>
<text x="164.9" y="111.4">TXA</text>
<text x="181.9" y="108.4">33</text>
<text x="232.2" y="110.1">RESET/PC6</text>
<text x="73.4" y="115.2">GPIO22</text>
<text x="73.4" y="117.7">GPIO23</text>
<text x="95.5" y="117.7">MISO0/GPIO9</text>
<text x="97.6" y="115.2">CE0/GPIO8</text>
<text x="133.8" y="114.1">GND</text>
<text x="133.8" y="116.6">GND</text>
<text x="144" y="116.5">I2C/SPI</text>
<text x="163.6" y="116.5">RTSA</text>
<text x="163.6" y="119">CTSA</text>
<text x="181.2" y="116.2">R15</text>
<text x="181.9" y="118.5">33</text>
<text x="238.6" y="115.2">PD0</text>
<text x="238.6" y="117.7">PD1</text>
<text x="266.3" y="117.2">+3V3</text>
<text x="73.4" y="120.3">GPIO24</text>
<text x="73.4" y="122.8">GPIO25</text>
<text x="73.4" y="125.3">GPIO26</text>
<text x="94.3" y="122.8">SCLK0/GPIO11</text>
<text x="94.5" y="120.3">MOSI0/GPIO10</text>
<text x="144" y="124.1">XTAL1</text>
<text x="164.7" y="124.1">RXB</text>
<text x="164.9" y="121.5">TXB</text>
<text x="238.6" y="122.8">PD3</text>
<text x="238.6" y="125.3">PD4</text>
<text x="238.6" y="120.3">PD2</text>
<text x="270" y="124.2">R18</text>
<text x="277.6" y="124.2">R19</text>
<text x="73.4" y="127.9">GPIO27</text>
<text x="94.7" y="127.9">PWM0/GPIO12</text>
<text x="94.7" y="130.4">PWM1/GPIO13</text>
<text x="131.6" y="131.1">16 MHz</text>
<text x="133.6" y="128.7">Y1</text>
<text x="144" y="126.6">XTAL2</text>
<text x="156.8" y="130.6" transform="rotate(-90 156.8 130.6)">VSS</text>
<text x="163.6" y="129.2">CTSB</text>
<text x="163.6" y="126.6">RTSB</text>
<text x="238.6" y="130.4">PD6</text>
<text x="238.6" y="127.9">PD5</text>
<text x="270.1" y="126.5">10k</text>
<text x="277.8" y="126.5">330</text>
<text x="278.8" y="131.9">D3</text>
<text x="116" y="134.3">+3V3</text>
<text x="230.5" y="136.9" transform="rotate(-90 230.5 136.9)">GND</text>
<text x="238.6" y="133">PD7</text>
<text x="278.6" y="134.2">LED</text>
<text x="80.6" y="138.9" transform="rotate(-90 80.6 138.9)">GND</text>
<text x="83.2" y="138.9" transform="rotate(-90 83.2 138.9)">GND</text>
<text x="85.7" y="138.9" transform="rotate(-90 85.7 138.9)">GND</text>
<text x="88.3" y="138.9" transform="rotate(-90 88.3 138.9)">GND</text>
<text x="90.8" y="138.9" transform="rotate(-90 90.8 138.9)">GND</text>
<text x="93.3" y="138.9" transform="rotate(-90 93.3 138.9)">GND</text>
<text x="95.9" y="138.9" transform="rotate(-90 95.9 138.9)">GND</text>
<text x="98.4" y="138.9" transform="rotate(-90 98.4 138.9)">GND</text>
<text x="122.5" y="142">C2</text>
<text x="132.7" y="142">C3</text>
<text x="142.8" y="142">C4</text>
<text x="154.4" y="138.7">GND</text>
<text x="217.3" y="139.4">U3</text>
<text x="231.6" y="139.4">ATmega328P-AU</text>
<text x="273.8" y="141.2">GND</text>
<text x="122.8" y="144.3">100n</text>
<text x="132.8" y="144.3">27p</text>
<text x="143" y="144.3">27p</text>
<text x="228" y="145">GND</text>
<text x="267" y="147.8">J8</text>
<text x="276.7" y="147.6" transform="rotate(-90 276.7 147.6)">+3V3</text>
<text x="85.8" y="150.1">GND</text>
<text x="117.6" y="151.4">GND</text>
<text x="127.7" y="151.4">GND</text>
<text x="137.9" y="151.4">GND</text>
<text x="266.5" y="150.1">ISP</text>
<text x="63.1" y="162.9">+3V3</text>
<text x="71.4" y="163.1">J2</text>
<text x="71.5" y="165.4">UI</text>
<text x="101.9" y="163.1">J5</text>
<text x="102" y="165.4">UI</text>
<text x="130.7" y="166.9">J9</text>
<text x="157.7" y="167.3">H1</text>
<text x="273.8" y="164.1">GND</text>
<text x="24.8" y="169.9">R1</text>
<text x="25" y="172.3">330</text>
<text x="127.2" y="169.2">BTN_TRIG</text>
<text x="158.2" y="169.6">MountingHole_Pad</text>
<text x="25.9" y="179.9">LED</text>
<text x="26.1" y="177.6">D1</text>
<text x="62.9" y="176.8">GND</text>
<text x="71.4" y="179.6">J3</text>
<text x="101.9" y="179.6">J6</text>
<text x="108.7" y="176.8">GND</text>
<text x="157.7" y="174.9">H2</text>
<text x="158.2" y="177.3">MountingHole_Pad</text>
<text x="71.5" y="181.9">UI</text>
<text x="102" y="181.9">UI</text>
<text x="134.1" y="180.6">GND</text>
<text x="157.7" y="182.6">H3</text>
<text x="158.2" y="184.9">MountingHole_Pad</text>
<text x="21" y="186.9">GND</text>
<text x="157.7" y="190.2">H4</text>
<text x="62.9" y="193.3">GND</text>
<text x="93.4" y="193.3">GND</text>
<text x="108.7" y="193.3">GND</text>
<text x="158.2" y="192.5">MountingHole_Pad</text>
</g>
<g font-size="1.8">
<text x="26.7" y="24.1">BAT_RAW</text>
<text x="148.6" y="27.9">SS</text>
<text x="25.7" y="33">MASTER_ON</text>
<text x="92.7" y="31.7">REF_BAT</text>
<text x="148.6" y="35.6">SCK</text>
<text x="148.6" y="33">MISO</text>
<text x="148.6" y="30.5">MOSI</text>
<text x="240.4" y="33">MASTER_ON</text>
<text x="245.8" y="35.6">UP_TX</text>
<text x="264.2" y="33">TRIG</text>
<text x="264.2" y="35.6">DN_TX</text>
<text x="67.3" y="39.4">PWR_EN</text>
<text x="148.6" y="40.6">UC_RX</text>
<text x="148.6" y="38.1">UC_TX</text>
<text x="243.1" y="38.1">UP_RETO</text>
<text x="264.2" y="38.1">DN_RETO</text>
<text x="21.9" y="47">MASTER_ON</text>
<text x="148.6" y="45.7">PI_TXD</text>
<text x="148.6" y="43.2">PD2</text>
<text x="148.6" y="48.3">PI_RXD</text>
<text x="242.9" y="76.2">14SS</text>
<text x="119.4" y="78.7">PI_SHTDN</text>
<text x="206.5" y="78.7">REF_BAT 22</text>
<text x="242.9" y="78.7">15MOSI</text>
<text x="242.9" y="81.3">16MISO</text>
<text x="242.9" y="83.8">17SCK</text>
<text x="63.4" y="88.9">PI_RXD 10</text>
<text x="63.7" y="86.4">PI_TXD 8</text>
<text x="108.3" y="86.4">27BTN_TRIG</text>
<text x="115.2" y="84.5">R2</text>
<text x="108.7" y="94">3 SDA</text>
<text x="242.9" y="94">23PI_SHTDN</text>
<text x="67.5" y="96.5">SS 11</text>
<text x="108.7" y="96.5">5 SCL</text>
<text x="108.7" y="101.6">7 PI_SHTDN</text>
<text x="121.9" y="100.3">SC_IRQ</text>
<text x="242.9" y="99.1">25UC_LED</text>
<text x="242.9" y="101.6">26PWR_EN</text>
<text x="51.4" y="106.7">MOSI</text>
<text x="65.3" y="104.1">MISO 35</text>
<text x="242.9" y="104.1">27SDA</text>
<text x="242.9" y="106.7">28SCL</text>
<text x="52.1" y="109.2">SCK</text>
<text x="169.7" y="113">4 UP_RETO</text>
<text x="186.7" y="110.5">UP_TX</text>
<text x="242.9" y="109.2">29RESET</text>
<text x="267.7" y="110.5" transform="rotate(-90 267.7 110.5)">SCL</text>
<text x="275.3" y="110.7" transform="rotate(-90 275.3 110.7)">SDA</text>
<text x="63.3" y="119.4">SC_IRQ18</text>
<text x="66.4" y="114.3">SP+ 15</text>
<text x="66.9" y="116.8">SP- 16</text>
<text x="242.9" y="114.3">30UC_RX</text>
<text x="242.9" y="116.8">31UC_TX</text>
<text x="242.9" y="119.4">32PD2</text>
<text x="66.3" y="121.9">BR+ 22</text>
<text x="169.2" y="123.2">24DN_RETO</text>
<text x="186.7" y="120.6">DN_TX</text>
<text x="275.6" y="120.6">UC_LED</text>
<text x="63.7" y="127">PI_LED 13</text>
<text x="108.3" y="127">32BR-</text>
<text x="108.3" y="129.5">33STAT</text>
<text x="242.9" y="129.5">10TRIG</text>
<text x="267.7" y="134.4" transform="rotate(-90 267.7 134.4)">RESET</text>
<text x="257.1" y="152.4">MISO</text>
<text x="257.9" y="154.9">SCK</text>
<text x="274.3" y="154.9">MOSI</text>
<text x="255.7" y="157.5">RESET</text>
<text x="22.9" y="166.4">PI_LED</text>
<text x="78.7" y="167.6">SP+</text>
<text x="92.9" y="167.6">BR+</text>
<text x="78.7" y="170.2">MASTER_ON</text>
<text x="91.9" y="170.2">STAT</text>
<text x="134.6" y="171.4">BTN_TRIG</text>
<text x="78.7" y="184.1">SP-</text>
<text x="93.4" y="184.1">BR-</text>
<text x="78.7" y="186.7">BTN_TRIG</text>
</g>
<text font-size="1.8" fill="#008400" x="267.7" y="80.9">27p</text>
<text font-size="1.8" fill="#0000c2" x="77.5" y="160">User-Interface</text>
</svg>
